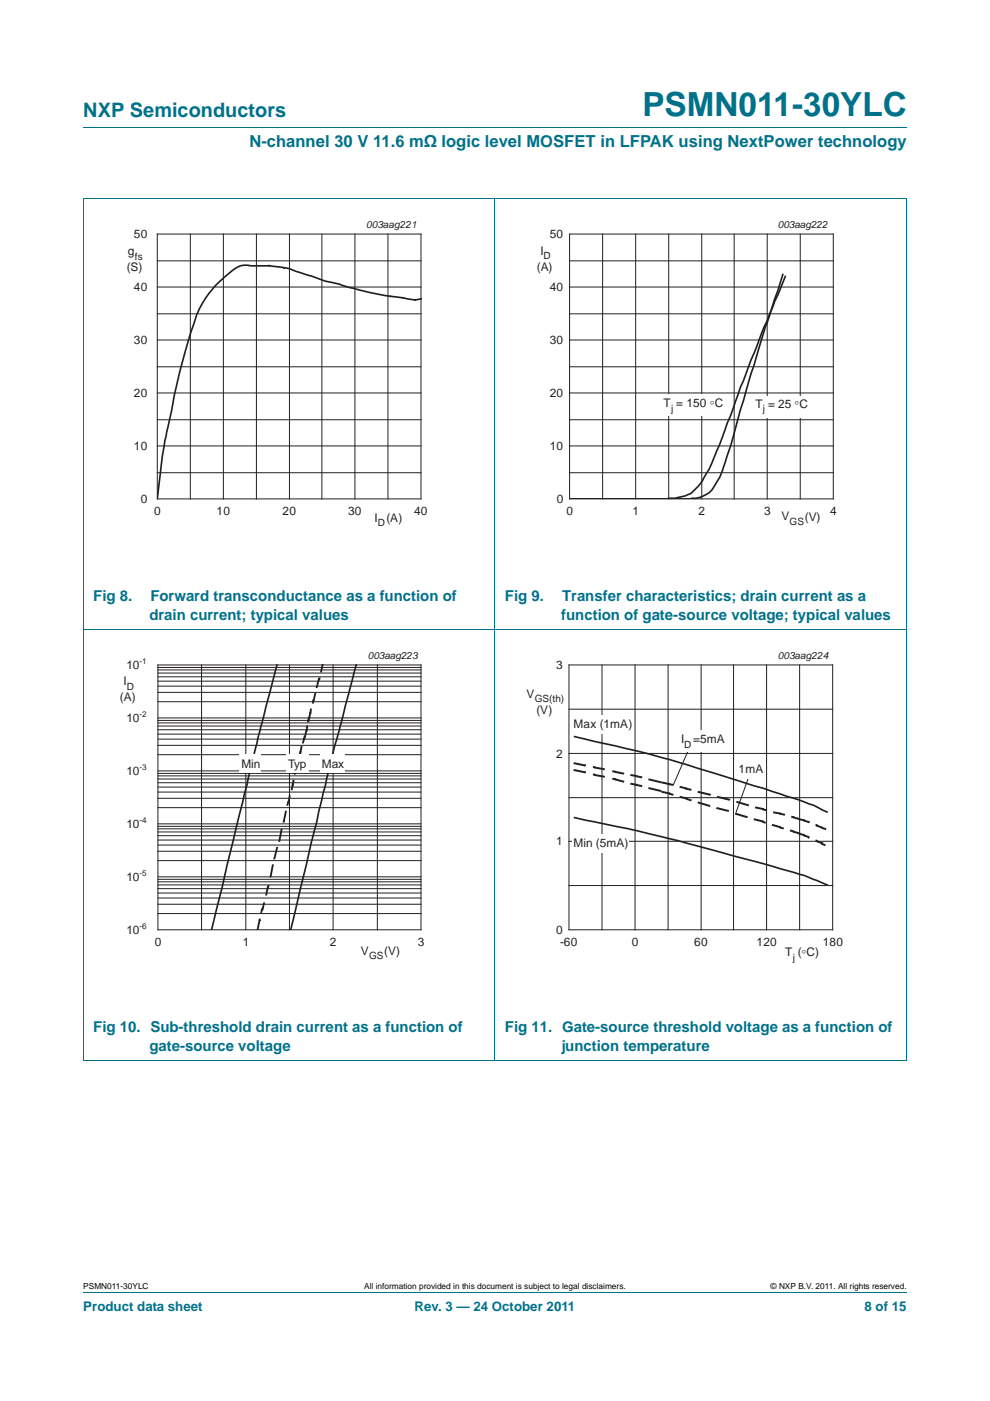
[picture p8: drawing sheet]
<svg xmlns="http://www.w3.org/2000/svg" width="210mm" height="297mm" viewBox="0 0 210 297" stroke-linecap="round" stroke-linejoin="round" font-family="sans-serif">
<path d="M17.7 27h174.6M17.6 42.1h174.7M17.7 42.2v182.6l174.6 .1v-182.7M105 42.1v182.8M17.6 133.5h174.7M17.7 273.9h174.6" fill="none" stroke="#00718a" stroke-width=".21"/>
<g fill="none" stroke="#231f20" stroke-width=".21">
<path d="M33.4 55.3h55.9M33.4 49.6h55.9v56.2h-55.9zM40.4 49.6v56.2M47.4 49.6v56.2M54.4 49.6v56.2M61.4 49.6v56.2M68.3 49.6v56.2M75.3 49.6v56.2M82.3 49.6v56.2M120.8 55.3h55.9M120.8 49.6h55.9v56.2h-55.9zM127.8 49.6v56.2"/>
<path d="M134.8 49.6v56.2M141.8 49.6v56.2M148.8 49.6v56.2M155.7 49.6v56.2M162.7 49.6v56.2M169.7 49.6v56.2M33.4 77.8h55.9M33.4 66.5h55.9M33.4 72.1h55.9M33.4 60.9h55.9M120.8 77.8h55.9M120.8 66.5h55.9"/>
<path d="M120.8 72.1h55.9M120.8 60.9h55.9M33.4 89h55.9M33.4 94.5h55.9M33.4 83.3h55.9M120.8 89h55.9M120.8 94.5h55.9M120.8 83.3h55.9M33.4 100.2h55.9M120.8 100.2h55.9"/>
</g>
<path d="M57 56.4h-3.8a4 4 0 0 0-3.8 .9 21.1 21.1 0 0 0-8.2 11.2 129.5 129.5 0 0 0-5.1 19.7l-1.2 5.3-.5 3.3-1 9M57 56.3l3.2 .4M60.2 56.8l1.1 .1 4.2 1.5a29.7 29.7 0 0 0 6.5 1.8l1.9 .7 4.5 1.1 3.5 .7 3.6 .5M166 58.2l-.5 1.7a528.6 528.6 0 0 0-10.6 34.8l-.6 1.8a18.2 18.2 0 0 1-3.3 7.4 5.3 5.3 0 0 1-4.3 1.7l-.1 .2h-25.8h15.6a32.1 32.1 0 0 0 8.5-.6 4 4 0 0 0 2.8-1.7 23 23 0 0 0 4.3-7.9l3.7-9.6a352.7 352.7 0 0 1 7.8-20.1l3.1-7.3M85.5 63.1l2.5 .5M89.5 63.3l-1.5 .3" fill="none" stroke="#231f20" stroke-width=".35"/>
<path d="M20.4 46.7h81.9v66.3h-81.9z" fill="none" stroke="#fff" stroke-width=".21"/>
<g fill="#fff">
<path d="M161.9 84h11.7v4.5h-11.7z"/>
<path d="M140.2 83.7h13.1v4.5h-13.1z"/>
</g>
<path d="M107.7 46.7h81.9v66.3h-81.9z" fill="none" stroke="#fff" stroke-width=".21"/>
<g fill="none" stroke="#231f20" stroke-width=".21">
<path d="M33.5 158h55.8M33.5 156.7h55.8M33.5 155.6h55.8M33.5 154.7h55.8M33.5 153.9h55.8M33.5 153.3h55.8M33.5 152.7h55.8M33.5 148.8h55.8M33.5 146.8h55.8M33.5 145.5h55.8M33.5 144.4h55.8M33.5 143.5h55.8"/>
<path d="M33.5 142.7h55.8M33.5 142h55.8M33.5 141.5h55.8M33.5 141h55.8v56.1h-55.8zM33.5 152.2h55.8M42.8 141v56.1M52.1 141v56.1M61.4 141v56.1M70.7 141v56.1M80 141v56.1M33.5 179.2h55.8M33.5 178.1h55.8"/>
<path d="M33.5 177.2h55.8M33.5 176.4h55.8M33.5 175.7h55.8M33.5 175.2h55.8M33.5 171.2h55.8M33.5 169.3h55.8M33.5 167.9h55.8M33.5 166.9h55.8M33.5 166h55.8M33.5 165.2h55.8M33.5 164.5h55.8M33.5 164h55.8"/>
<path d="M33.5 160h55.8M33.5 174.7h55.8M33.5 163.4h55.8M33.5 193.7h55.8M33.5 191.7h55.8M33.5 190.4h55.8M33.5 189.3h55.8M33.5 188.4h55.8M33.5 187.6h55.8M33.5 187h55.8M33.5 186.4h55.8M33.5 182.5h55.8"/>
<path d="M33.5 180.5h55.8M33.5 185.9h55.8"/>
</g>
<path d="M58.7 141l-4 15.7-9.8 40.4" fill="none" stroke="#231f20" stroke-width=".35"/>
<g fill="#231f20">
<path d="M54.9 194.8h.4l-.5 2.4h-.4z" fill-rule="evenodd"/>
<path d="M55.4 192.5h.4l-.2 1.1h-.4z" fill-rule="evenodd"/>
<path d="M55.8 191.3h.4l-.4 1.7h-.4z" fill-rule="evenodd"/>
<path d="M56.6 187.9h.4l-.4 2h-.4z" fill-rule="evenodd"/>
<path d="M56.8 187.6h.4l-.2 .8h-.4z" fill-rule="evenodd"/>
<path d="M57.7 183.3h.4l-.5 2.7h-.4z" fill-rule="evenodd"/>
<path d="M58.6 179.6h.4l-.6 2.6h-.4z" fill-rule="evenodd"/>
<path d="M59.5 175.7h.4l-.5 2.8h-.4z" fill-rule="evenodd"/>
<path d="M60.5 171.9h.4l-.6 2.5h-.4z" fill-rule="evenodd"/>
<path d="M61 169.8h.4l-.3 1h-.4z" fill-rule="evenodd"/>
<path d="M61.3 168.6h.4l-.3 1.7h-.4z" fill-rule="evenodd"/>
<path d="M61.9 166.1h.4l-.2 1.4h-.4z" fill-rule="evenodd"/>
<path d="M62.1 165.3h.4l-.2 1.3h-.4z" fill-rule="evenodd"/>
<path d="M62.6 163.2h.4l-.3 1h-.4z" fill-rule="evenodd"/>
<path d="M63 161.7h.4l-.4 2h-.4z" fill-rule="evenodd"/>
<path d="M63.1 161.5h.4l-.1 .8h-.4z" fill-rule="evenodd"/>
<path d="M63.5 159.2h.4l-.1 1.2h-.4z" fill-rule="evenodd"/>
<path d="M63.8 158.2h.4l-.3 1.5h-.4z" fill-rule="evenodd"/>
<path d="M64.3 156.4h.4l-.3 1.2h-.4z" fill-rule="evenodd"/>
<path d="M64.4 155.9h.4l-.1 1.1h-.4z" fill-rule="evenodd"/>
<path d="M64.6 155.9h.4l-.2 .5h-.4z" fill-rule="evenodd"/>
<path d="M64.8 154.6h.4l-.2 1.3h-.4z" fill-rule="evenodd"/>
<path d="M65 153.8h.4l-.2 1.3h-.4z" fill-rule="evenodd"/>
<path d="M65.2 152.5h.4l-.1 .6h-.4z" fill-rule="evenodd"/>
<path d="M65.4 151.9h.4l-.2 1.1h-.4z" fill-rule="evenodd"/>
<path d="M65.6 150.9h.4l-.2 1.6h-.4z" fill-rule="evenodd"/>
<path d="M65.8 150.2h.4l-.2 1.2h-.4z" fill-rule="evenodd"/>
<path d="M66.3 148.2h.4l-.1 1h-.4z" fill-rule="evenodd"/>
<path d="M66.7 146.9h.4l-.4 1.9h-.4z" fill-rule="evenodd"/>
<path d="M67.5 143.8h.4l-.6 2.1h-.4z" fill-rule="evenodd"/>
<path d="M67.6 143.6h.4l-.1 .7h-.4z" fill-rule="evenodd"/>
<path d="M68.3 140.9h.4l-.4 1.7h-.4z" fill-rule="evenodd"/>
</g>
<g fill="#231f20">
<path d="M54.9 195.2h.4v.1h-.4z"/>
<path d="M59.9 173.9h.4v.2h-.4z"/>
<path d="M65 154.2h.4v.1h-.4z"/>
</g>
<path d="M75.5 141l-4.8 18.5-9 37.6" fill="none" stroke="#231f20" stroke-width=".35"/>
<g fill="#fff">
<path d="M50.8 159.9h4.5v3.9h-4.5z"/>
<path d="M60.7 159.9h4.8v3.9h-4.8z"/>
<path d="M67.9 159.9h5.3v3.9h-5.3z"/>
</g>
<path d="M20.4 138.1h81.9v66.3h-81.9z" fill="none" stroke="#fff" stroke-width=".21"/>
<g fill="none" stroke="#231f20" stroke-width=".21">
<path d="M120.7 150.4h55.9M120.7 141h55.9v56.1h-55.9zM120.7 159.7h55.9M127.7 141v56.1M134.7 141v56.1M141.7 141v56.1M148.7 141v56.1M155.6 141v56.1M162.6 141v56.1M169.6 141v56.1M120.7 169.1h55.9M120.7 178.4h55.9"/>
<path d="M120.7 187.8h55.9"/>
</g>
<path d="M121.9 156.2l2.2 .5a311.6 311.6 0 0 1 35.8 9.9l9.7 3.1 2.9 1 2.9 1.5M121.9 173.4l2.2 .5a351.4 351.4 0 0 1 31.8 7.6l6 1.6a86.3 86.3 0 0 1 12.6 4.1l.9 .4" fill="none" stroke="#231f20" stroke-width=".35"/>
<g fill="#231f20">
<path d="M121.7 163l2.5 .6-.1 .4-2.5-.6z" fill-rule="evenodd"/>
<path d="M124 163.6l.2-.2v.4l-.2 .2z" fill-rule="evenodd"/>
<path d="M125.8 164l.6 .1-.2 .4-.5-.1z" fill-rule="evenodd"/>
<path d="M126.1 164.1l2.2 .4-.1 .4-2.2-.4z" fill-rule="evenodd"/>
<path d="M129.9 164.9l.8 .1-.1 .4-.8-.1z" fill-rule="evenodd"/>
<path d="M130.5 165l1.9 .6-.1 .4-2-.6z" fill-rule="evenodd"/>
<path d="M133.8 166l1.4 .2-.1 .4-1.5-.3z" fill-rule="evenodd"/>
<path d="M135 166.2l1.3 .3-.2 .4-1.3-.3z" fill-rule="evenodd"/>
<path d="M137.6 166.9l2.8 .6-.2 .4-2.7-.6z" fill-rule="evenodd"/>
<path d="M140.4 167.7l1.8 .4-.1 .4-1.9-.4z" fill-rule="evenodd"/>
<path d="M142 168.1l.9 .2-.1 .4-1-.2z" fill-rule="evenodd"/>
<path d="M144.2 168.7l1.6 .4-.1 .4-1.6-.4z" fill-rule="evenodd"/>
<path d="M145.5 169.1l1.2 .4-.1 .4-1.2-.4z" fill-rule="evenodd"/>
<path d="M148 169.9l2.7 .8-.1 .4-2.7-.8z" fill-rule="evenodd"/>
<path d="M152 171.1l2.7 .7-.2 .4-2.6-.7z" fill-rule="evenodd"/>
<path d="M156 172.3l2.6 .8-.1 .4-2.6-.8z" fill-rule="evenodd"/>
<path d="M159.9 173.5l2.2 .5-.2 .4-2.1-.5z" fill-rule="evenodd"/>
<path d="M161.8 174l.7 .3-.2 .4-.6-.3z" fill-rule="evenodd"/>
<path d="M163.8 174.7l1.8 .5-.1 .4-1.8-.5z" fill-rule="evenodd"/>
<path d="M165.4 175.2l.9 .3-.1 .4-1-.3z" fill-rule="evenodd"/>
<path d="M167.6 175.9l.9 .2-.1 .4-.9-.2z" fill-rule="evenodd"/>
<path d="M168.3 176.1l1.4 .4-.1 .4-1.5-.4z" fill-rule="evenodd"/>
<path d="M169.5 176.5l1.3 .4-.1 .4-1.4-.4z" fill-rule="evenodd"/>
<path d="M170.5 176.9l1.2 .4-.1 .4-1.2-.4z" fill-rule="evenodd"/>
<path d="M171.5 177.3l.2 .1-.1 .4-.3-.1z" fill-rule="evenodd"/>
<path d="M173 178l.4 .1-.1 .4-.4-.1z" fill-rule="evenodd"/>
<path d="M173.2 178.1l1.4 .5-.1 .4-1.5-.5z" fill-rule="evenodd"/>
<path d="M174.2 178.6l1 .4-.2 .4-.9-.4z" fill-rule="evenodd"/>
<path d="M121.7 161.6l2.5 .5-.1 .4-2.5-.5z" fill-rule="evenodd"/>
<path d="M124 162.1l.2-.1v.4l-.2 .1z" fill-rule="evenodd"/>
<path d="M125.8 162.4l.6 .1-.2 .4-.5-.1z" fill-rule="evenodd"/>
<path d="M126.1 162.5l2.2 .4-.1 .4-2.2-.4z" fill-rule="evenodd"/>
<path d="M129.9 163.3l.8 .1-.1 .4-.8-.1z" fill-rule="evenodd"/>
<path d="M130.5 163.4l1.9 .4-.1 .4-2-.4z" fill-rule="evenodd"/>
<path d="M133.8 164.1l1.4 .3-.1 .4-1.5-.3z" fill-rule="evenodd"/>
<path d="M135 164.4l1.3 .2-.2 .4-1.3-.2z" fill-rule="evenodd"/>
<path d="M137.6 165l2.8 .7-.2 .4-2.7-.7z" fill-rule="evenodd"/>
<path d="M140.4 165.7l1.8 .4-.1 .4-1.9-.4z" fill-rule="evenodd"/>
<path d="M142 166.1l.9 .1-.1 .4-1-.1z" fill-rule="evenodd"/>
<path d="M144.2 166.6l1.6 .4-.1 .4-1.6-.4z" fill-rule="evenodd"/>
<path d="M145.5 167l1.2 .3-.1 .4-1.2-.3z" fill-rule="evenodd"/>
<path d="M148 167.7l2.8 .6-.1 .4-2.8-.6z" fill-rule="evenodd"/>
<path d="M152.1 168.7l2.8 .7-.1 .4-2.8-.7z" fill-rule="evenodd"/>
<path d="M156.2 169.8l2.7 .8-.1 .4-2.7-.8z" fill-rule="evenodd"/>
<path d="M160.2 171l1.9 .4-.2 .4-1.8-.4z" fill-rule="evenodd"/>
<path d="M161.8 171.4l.9 .2-.1 .4-.9-.2z" fill-rule="evenodd"/>
<path d="M164 172l1.6 .3-.1 .4-1.6-.3z" fill-rule="evenodd"/>
<path d="M165.4 172.3l1.2 .3-.2 .4-1.2-.3z" fill-rule="evenodd"/>
<path d="M167.9 173l.6 .1-.1 .4-.6-.1z" fill-rule="evenodd"/>
<path d="M168.3 173.1l1.4 .4-.1 .4-1.5-.4z" fill-rule="evenodd"/>
<path d="M169.5 173.5l1.3 .2-.1 .4-1.4-.2z" fill-rule="evenodd"/>
<path d="M170.5 173.7l1.2 .4-.1 .4-1.2-.4z" fill-rule="evenodd"/>
<path d="M171.5 174.1l.2-.1v.4l-.2 .1z" fill-rule="evenodd"/>
<path d="M173 174.7l.4 .1-.1 .4-.4-.1z" fill-rule="evenodd"/>
<path d="M173.2 174.8l1.4 .5-.1 .4-1.5-.5z" fill-rule="evenodd"/>
<path d="M174.4 175.3l.9 .3-.1 .4-1-.3z" fill-rule="evenodd"/>
</g>
<path d="M146.2 158.5l-3.4 7.9M158.8 164.9l-2.7 7.4" fill="none" stroke="#231f20" stroke-width=".21"/>
<g fill="#fff">
<path d="M121.3 151.6h12.8v3.9h-12.8z"/>
<path d="M121.3 176.8h12v3.9h-12z"/>
<path d="M144.1 154.9h9v4.4h-9z"/>
<path d="M156.2 161.1h5.7v3.9h-5.7z"/>
</g>
<path d="M107.7 138.1h81.9v66.3h-81.9z" fill="none" stroke="#fff" stroke-width=".21"/>
<text font-size="7" fill="#00718a" x="136.3" y="24.6">PSMN011-30YLC</text>
<text font-size="4.2" fill="#00718a" x="17.7" y="24.9">NXP Semiconductors</text>
<text font-size="3.5" fill="#00718a" x="52.9" y="31.1">N-channel 30 V 11.6 mΩ logic level MOSFET in LFPAK using NextPower technology</text>
<g font-size="3.2" fill="#00718a">
<text x="19.8" y="127.5">Fig 8.</text>
<text x="31.7" y="131.4">drain current; typical values</text>
<text x="31.9" y="127.5">Forward transconductance as a function of</text>
<text x="107.1" y="127.5">Fig 9.</text>
<text x="119" y="131.4">function of gate-source voltage; typical values</text>
<text x="119.2" y="127.5">Transfer characteristics; drain current as a</text>
<text x="19.8" y="218.9">Fig 10. Sub-threshold drain current as a function of</text>
<text x="107.1" y="218.9">Fig 11. Gate-source threshold voltage as a function of</text>
<text x="31.7" y="222.7">gate-source voltage</text>
<text x="119" y="222.7">junction temperature</text>
</g>
<g font-size="2.8" fill="#00718a">
<text x="17.7" y="277.9">Product data sheet</text>
<text x="87.9" y="277.9">Rev. 3 — 24 October 2011</text>
<text x="183.4" y="277.9">8 of 15</text>
</g>
<g font-size="2.5" fill="#231f20">
<text x="28.4" y="50.5">50</text>
<text x="114.6" y="54">I</text>
<text x="116.6" y="50.5">50</text>
<text x="26.9" y="57.6">(S)</text>
<text x="27.1" y="54.1">g</text>
<text x="113.8" y="57.4">(A)</text>
<text x="28.4" y="61.7">40</text>
<text x="116.6" y="61.7">40</text>
<text x="28.4" y="73">30</text>
<text x="116.6" y="73">30</text>
<text x="28.4" y="84.2">20</text>
<text x="116.6" y="84.2">20</text>
<text x="140.8" y="86.4">T</text>
<text x="143.4" y="86.4">= 150 °C</text>
<text x="160.2" y="86.4">T</text>
<text x="162.9" y="86.4">= 25 °C</text>
<text x="28.4" y="95.4">10</text>
<text x="116.6" y="95.4">10</text>
<text x="29.8" y="106.7">0</text>
<text x="118.1" y="106.7">0</text>
<text x="32.7" y="109.2">0</text>
<text x="45.9" y="109.2">10</text>
<text x="59.9" y="109.2">20</text>
<text x="73.8" y="109.2">30</text>
<text x="79.5" y="110.7">I</text>
<text x="82" y="110.7">(A)</text>
<text x="87.8" y="109.2">40</text>
<text x="120.1" y="109.2">0</text>
<text x="134.2" y="109.2">1</text>
<text x="148.2" y="109.2">2</text>
<text x="162.1" y="109.2">3</text>
<text x="165.8" y="110.4">V</text>
<text x="170.7" y="110.4">(V)</text>
<text x="176.1" y="109.2">4</text>
<text x="26.8" y="141.9">10</text>
<text x="117.9" y="141.9">3</text>
<text x="25.4" y="148.7">(A)</text>
<text x="26.2" y="145.3">I</text>
<text x="111.7" y="148">V</text>
<text x="26.8" y="153.1">10</text>
<text x="113.8" y="151.4">(V)</text>
<text x="121.6" y="154.4">Max (1mA)</text>
<text x="117.9" y="160.6">2</text>
<text x="144.5" y="157.6">I</text>
<text x="147" y="157.6">=5mA</text>
<text x="26.8" y="164.3">10</text>
<text x="51.2" y="162.7">Min</text>
<text x="61.1" y="162.7">Typ</text>
<text x="68.3" y="162.7">Max</text>
<text x="156.6" y="163.9">1mA</text>
<text x="26.8" y="175.6">10</text>
<text x="117.9" y="179.3">1</text>
<text x="121.6" y="179.7">Min (5mA)</text>
<text x="26.8" y="186.8">10</text>
<text x="26.8" y="198">10</text>
<text x="32.8" y="200.5">0</text>
<text x="51.5" y="200.5">1</text>
<text x="70" y="200.5">2</text>
<text x="76.6" y="202.4">V</text>
<text x="81.5" y="202.4">(V)</text>
<text x="88.6" y="200.5">3</text>
<text x="117.9" y="198">0</text>
<text x="118.8" y="200.5">-60</text>
<text x="134" y="200.5">0</text>
<text x="147.3" y="200.5">60</text>
<text x="160.5" y="200.5">120</text>
<text x="166.6" y="202.8">T (°C)</text>
<text x="174.5" y="200.5">180</text>
</g>
<g font-size="2.1" fill="#231f20">
<text x="77.7" y="48.4">003aag221</text>
<text x="165" y="48.4">003aag222</text>
<text x="28.6" y="55.1">fs</text>
<text x="115.3" y="54.9">D</text>
<text x="142.3" y="87.3">j</text>
<text x="161.8" y="87.3">j</text>
<text x="80.1" y="111.6">D</text>
<text x="167.5" y="111.3">GS</text>
<text x="78" y="139.7">003aag223</text>
<text x="165" y="139.7">003aag224</text>
<text x="26.9" y="146.2">D</text>
<text x="113.4" y="148.9">GS(th)</text>
<text x="145.1" y="158.6">D</text>
<text x="78.3" y="203.4">GS</text>
<text x="168.1" y="203.7">j</text>
</g>
<g font-size="1.8">
<text x="17.7" y="273.3">PSMN011-30YLC</text>
<text x="77.2" y="273.3">All information provided in this document is subject to legal disclaimers.</text>
<text x="163.5" y="273.3">© NXP B.V. 2011. All rights reserved.</text>
</g>
<g font-size="1.7" fill="#231f20">
<text x="29.6" y="140.7">-1</text>
<text x="29.6" y="152">-2</text>
<text x="29.6" y="163.2">-3</text>
<text x="29.6" y="174.4">-4</text>
<text x="29.6" y="185.7">-5</text>
<text x="29.6" y="196.9">-6</text>
</g>
</svg>
